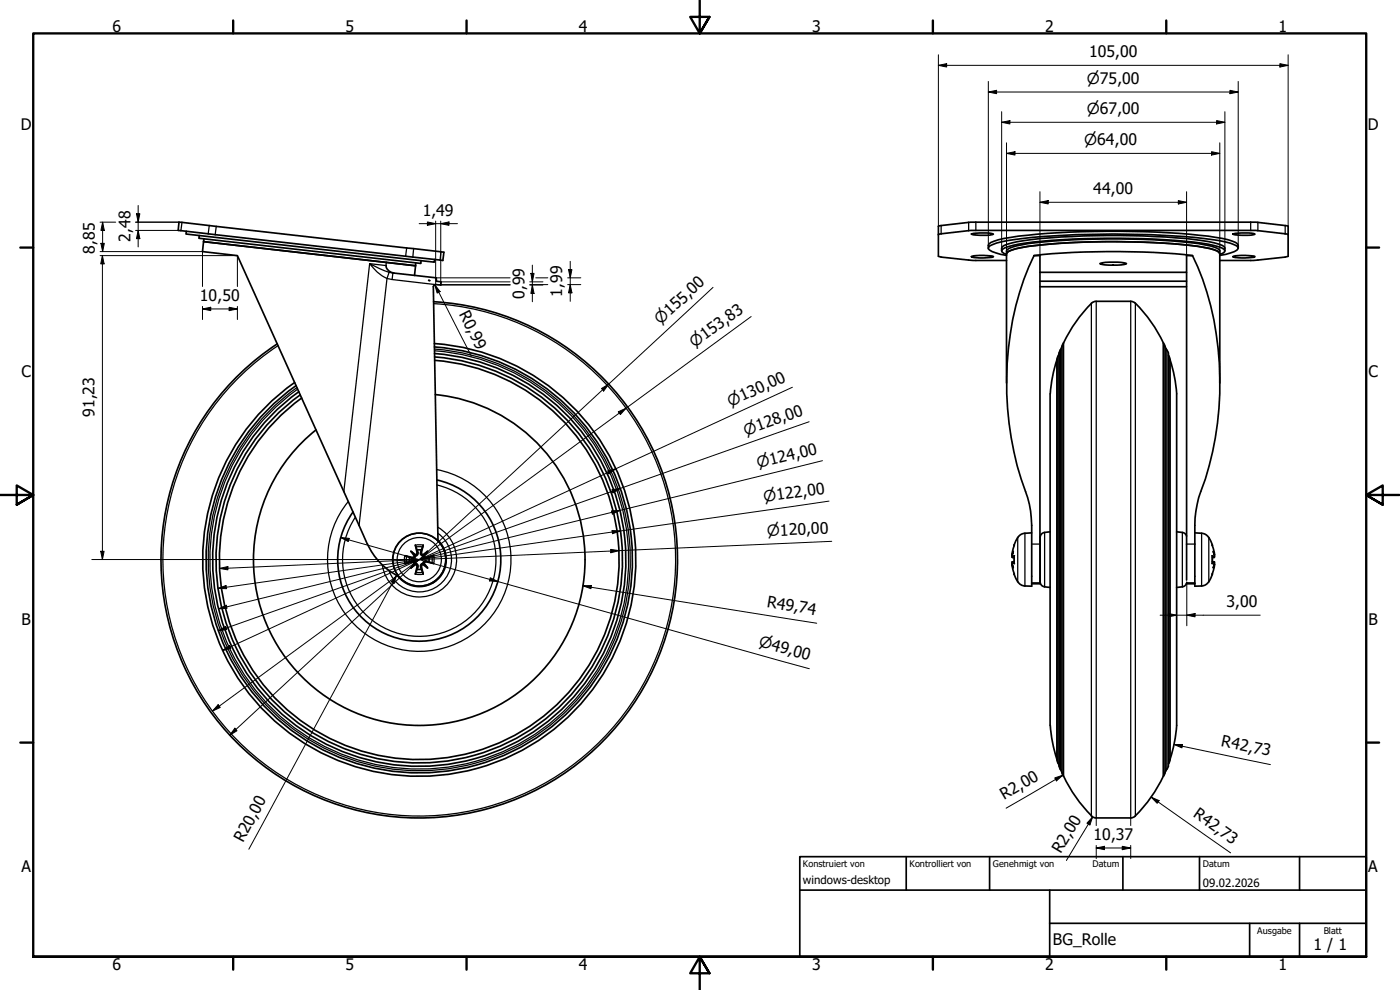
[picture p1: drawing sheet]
<svg xmlns="http://www.w3.org/2000/svg" width="420mm" height="297mm" viewBox="0 0 420 297" stroke-linecap="round" stroke-linejoin="round" font-family="sans-serif">
<!-- layer: Sichtbar schmal (ISO) -->
<g fill="none" stroke="#000" stroke-width=".38">
<path d="M54.6 66.7l-.3 2.5M62.8 67.7l-.3 2.5M64.9 67.9l-.3 2.5M115.8 79.7h.1M115.8 79.7l-4.9-.6-7.7 68.4M116 78.7l-.2 1M122 74.4l-.3 2.5M124.1 74.6l-.2 2.5M132.3 75.6l-.2 2.4M282.4 67.7v2.5M290.7 66.7v2.5M292.9 66.7v2.4"/>
<path d="M375.3 66.7v2.4M377.5 66.7v2.5M385.7 67.7v2.5M116.1 83.6l-8.3 74.1M116.1 83.6l1.6 .3M116.8 81.7l1.1 .2-.2 2 13 1.5M116.8 81.7l-5.9-2.6a13.3 13.3 0 0 0 5.2 4.5M116.8 81.7l-.7 1.9M130.1 91.1a76.9 76.9 0 0 1 67.5 104.4 76.9 76.9 0 0 1-120 32.4 76.9 76.9 0 0 1 5.8-124.2M327.5 91v153.8M329 90.4v155M339.3 90.4v155"/>
<path d="M340.7 91v153.8M130.4 104.7a63.3 63.3 0 0 1 54.6 85.9 63.3 63.3 0 0 1-98 27.4 63.3 63.3 0 0 1 2.1-101.7M130.4 105.2a62.8 62.8 0 0 1 54.1 85.2 62.8 62.8 0 0 1-97.1 27.2 62.8 62.8 0 0 1 1.9-100.8M349.9 104.6v126.7M350.2 105.1v125.6M131.1 140.9a27.5 27.5 0 0 1 20.5 36.6 27.5 27.5 0 0 1-39.5 14.3 27.5 27.5 0 0 1-7.6-41.3M131.1 145.5a23 23 0 0 1 16.3 30.3 23 23 0 0 1-32 12.7 23 23 0 0 1-8.8-33.3M131.4 158.2a11.2 11.2 0 0 1 .7 19 11.2 11.2 0 0 1-17.4-7.6M131.4 160a9.7 9.7 0 0 1 .3 15.6 9.7 9.7 0 0 1-15-4.4M313.5 159.8v16.3M354.8 159.8v16.3M121.5 166.8v2.3"/>
<path d="M122.1 166.9v2M123.6 168.3l.2 .3M123.8 167.2l-.2 .3M124.7 172.2h2.3M124.7 163.6h2.3M124.8 171.7h2M124.8 164.1h2M125.2 170l.2 .1M125.4 165.7l-.2 .1M126.2 165.7l.3 .1M126.5 170l-.3 .1M128 167.2v.3"/>
<path d="M128 168.3v.3M129.6 166.9v2M130.1 166.8v2.3M131.4 162a8.2 8.2 0 0 1-.2 12 8.2 8.2 0 0 1-11.9-1.2M303.8 167.2l.6 .1M304.4 168.5l-.6 .1M304.4 163.4v.2M304.4 166.7v2.4M304.4 172.3v.1M305.4 161.3v13.2M307.6 160v15.8M309.6 163.2h2.5"/>
<path d="M309.6 175.1h2.5M309.6 174.9h2.5M356.1 163.2h2.5M356.1 175.1h2.5M356.1 174.9h2.5M360.6 160v15.8M362.8 161.3v13.2M363.8 163.4v.2M363.8 166.7v2.4M363.8 172.3v.1M363.9 168.5l.5 .1M364.4 167.2l-.5 .1"/>
<circle cx="125.8" cy="167.9" r="6.6"/>
<circle cx="125.8" cy="167.9" r="7.9"/>
</g>
<!-- layer: Sichtbar (ISO) -->
<g fill="none" stroke="#000" stroke-width=".51">
<path d="M53.7 66.7l79.5 9-.3 2.5-79.4-9.1zM55.9 69.4l-.1 .8 74.6 8.5v-.9M59.8 70.7l-.1 .8 66.6 7.5 .1-.8M61.2 71.7l-.1 .8 63.6 7.2 .1-.8M115.9 79.7a2.32 2.32 0 0 0 2.4 2.3M281.6 70.4l9.7-1.3h85.6l9.7 1.3M291.5 70.2a15.5 15.5 0 0 1 6.6 .1 15.8 15.8 0 0 1-6.6-.1zM291.5 77a14.5 14.5 0 0 1 6.6-.1 9 9 0 0 1-5 .4zM296.6 74.5l.2-1.3a12.7 12.7 0 0 1 6.5-2 257 257 0 0 1 61.6 0 14.9 14.9 0 0 1 6.5 2l.2 1.3M300.6 75.3v-.8a3.6 3.6 0 0 1 3.1-1.6 175.1 175.1 0 0 1 35.8-2.2 151.4 151.4 0 0 1 25 2.2l2.9 1.1 .2 1.3M302.1 76.4l-1.4-.8-.1-.4a4.3 4.3 0 0 1 3.3-1.6 161.8 161.8 0 0 1 32-2.1 154 154 0 0 1 28.4 2.1 4.3 4.3 0 0 1 3.3 1.6l-.1 .4-1.4 .8M302.1 76.6a11 11 0 0 1-5.5-1.9l.1-.5a7.2 7.2 0 0 1 3.8-1.6 212.9 212.9 0 0 1 41.1-2.3 131.3 131.3 0 0 1 27.6 2.6l2 .9 .3 .4v.5a6 6 0 0 1-3.6 1.6l-1.8 .3"/>
<path d="M302.1 78.2h-10.1l-10.3-1.3v-9.1l9.6-1.1h85.6l9.6 1.1v9.1l-10.4 1.3h-10M302.3 75.7l1.3-.7a83.8 83.8 0 0 1 20.6-2.3 213.8 213.8 0 0 1 37.1 1.5 9 9 0 0 1 4.6 1.5l.2 .4-.2-.4a19 19 0 0 0-8.6-2.1 220.6 220.6 0 0 0-50.6 .7 10.3 10.3 0 0 0-4.4 1.4l-.2 .4zM310.3 76.7a233.6 233.6 0 0 1 47.6 0M310.3 76.7a92.1 92.1 0 0 0-7.5 50.3 88.8 88.8 0 0 0 5.6 22.3 38.3 38.3 0 0 1 1.2 13.9v12.7a4.7 4.7 0 0 1-3.4-.6l-.7-.7M310.3 76.7h1.8v98.4h-2.5M330.1 79.1a18.2 18.2 0 0 1 8 0 18.2 18.2 0 0 1-8 0zM357.9 76.7a92.1 92.1 0 0 1 7.5 50.3 92.3 92.3 0 0 1-5.7 22.3 33.4 33.4 0 0 0-1.1 8.4v18.2a4.7 4.7 0 0 0 3.4-.6l1-1.2 .9-1.9M357.9 76.7h-1.8v97.3M370 77a14.7 14.7 0 0 1 6.6-.1v.2a15.8 15.8 0 0 1-6.6-.1zM370 70.2a15.5 15.5 0 0 1 6.6 .1 15.8 15.8 0 0 1-6.6-.1zM117.9 81.9l13 1.5v1l1.5 .2-.1 .9-1.6-.1-.7 .6M124.4 82.7l.3-3-63.6-7.2-.3 3 10.4 1.2 39 86.5"/>
<path d="M128.7 84.1l.3 .1M130 86l1.4 76.2M130.1 90.5a77.5 77.5 0 0 1 68.1 105.2 77.5 77.5 0 0 1-121 32.6 77.5 77.5 0 0 1 6-125.1M312.1 81.7h44M312.1 86h44M312.1 84.4h44M339.3 90.4l.8 .2 .6 .4M339.3 90.4h-10.7a3 3 0 0 0-1.9 1.5 42.7 42.7 0 0 0-7.5 11M340.7 91a42.7 42.7 0 0 1 8.4 11.9M130.4 103.1a65 65 0 0 1 56.1 88.1 65 65 0 0 1-100.6 28 65 65 0 0 1 2.5-104.4M130.4 104.1a64 64 0 0 1 55.2 86.7 64 64 0 0 1-99 27.6 64 64 0 0 1 2.3-102.7M130.4 106.1a62 62 0 0 1 53.3 84 62 62 0 0 1-95.7 26.9 62 62 0 0 1 1.7-99.5"/>
<path d="M130.4 107.1a61 61 0 0 1 52.4 82.6 61 61 0 0 1-94.1 26.6 61 61 0 0 1 1.4-97.8M130.4 108.1a60 60 0 0 1 51.4 81.2 60 60 0 0 1-92.4 26.2 60 60 0 0 1 1.1-96.1M130.6 118.4a49.8 49.8 0 0 1 41.7 67.2 49.8 49.8 0 0 1-75.8 22.5 49.8 49.8 0 0 1-1.7-79.1M302.1 114.9v-39.6a3.8 3.8 0 0 1 3-1.5 157.1 157.1 0 0 1 30.8-2.1 149.9 149.9 0 0 1 27.3 2.1l2.2 .7 .7 .8v39.6M315.2 118.2v99.5M317.2 107.9v120l-1.3-5.1-.7-5.2M317.5 106.9v122l-.3-1M317.5 106.9l-1.6 6-.7 5.2M317.9 105.9l-.4 1M318.3 104.9v126l-.4-1v-124zM318.7 103.9v128l.5 1M318.7 103.9l.5-1v130"/>
<path d="M318.7 103.9l-.4 1M349.1 102.9v130a42.7 42.7 0 0 1-8.4 11.9M349.2 102.9l.4 1M349.6 103.9l.3 .6M349.6 103.9v128l-.5 1M349.9 104.6l.7 1.3v124l-.7 1.4M350.6 106.5v122.8M350.8 106.9l1.7 6.1 .6 5.1v99.6l-.6 5.1-1.4 5.1 .1-120M131.1 144a24.5 24.5 0 0 1 17.7 32.4 24.5 24.5 0 0 1-34.5 13.1 24.5 24.5 0 0 1-8.4-35.9M309.6 159.9a5 5 0 0 0-3.4 .6l-.7 .8M315.2 159.6l-1.7 .2a1.49 1.49 0 0 0-1.3 1.4M353.1 159.6l1.7 .2"/>
<path d="M354.8 159.8l1 .4 .3 .7M358.6 159.9a5 5 0 0 1 3.4 .6l.8 .8 1.1 2.3M110.3 163.2a20 20 0 0 0 9.3 9.7M122.9 167.3v1.2M122.9 168.5l-1.4 .6 2.3-.5 .6 .4M122.9 168.5l.5-.1a.86 .86 0 0 1 1.3 .6M123.3 165.4l1.4 1.4M124.4 166.9l-.6 .3-2.3-.5 1.4 .6M124.4 169l.4 .3M124.4 169l-1.1 1.4 1.5-1.1M124.7 169a1.06 1.06 0 0 1 .5 1.8M124.7 166.8a1.06 1.06 0 0 1-1.8 .5"/>
<path d="M124.7 169l-1.4 1.4M124.8 169.3l.3 .3 .1 .4-.5 2.3 .5-1.5M124.8 166.5l-.4 .4M124.8 166.5l-1.5-1.1 1.1 1.5M125.2 170.8h1.2M125.2 165l-.5-1.4 .5 2.2-.1 .4-.3 .3M125.2 165l.1 .5a.86 .86 0 0 1-.6 1.3M126.4 165l.6-1.4-.5 2.2 .1 .4 .3 .3M126.4 165l-.1 .5a.86 .86 0 0 0 .6 1.3M126.4 165h-1.2M126.9 169.3l-.3 .3-.1 .4 .5 2.3-.6-1.5M126.9 166.5l.4 .4"/>
<path d="M126.9 166.5l1.4-1.1-1 1.5M126.9 169a1.06 1.06 0 0 0-.5 1.8M126.9 166.8a1.06 1.06 0 0 0 1.8 .5M126.9 169l1.4 1.4M127.3 166.9l.2 .3h.5l2.2-.5-1.5 .6M127.3 169l-.4 .3M127.3 169l1 1.4-1.4-1.1M128.3 165.4l-1.4 1.4M128.7 168.5l1.5 .6-2.2-.5h-.5l-.2 .4M128.7 168.5l-.4-.1a.86 .86 0 0 0-1.4 .6M128.7 167.3v1.2M130.9 174.1l-1.3 .9"/>
<path d="M303.7 169.3l.7 3 1 2.3M303.7 166.5l.4-1.1-.4 1.5 .1 .3 .6-.5v2.4l-.7-.5 .4 1.8-.4-1.1M303.7 169.3h.1M303.7 166.5h.1M303.8 167.2l.6 .1M304.4 163.6v.1M304.4 172.1v.1M304.4 168.5l-.6 .1M305.4 161.3l-1 2.2-.7 3M312.1 173.4h.1M312.1 162.4h.1M312.2 174.6a1.49 1.49 0 0 0 1.3 1.5l1.7 .2"/>
<path d="M312.2 161.3v13.2M354.8 176.1l-1.7 .2M356.1 175l2.5 .1M356.1 174.8l-.3 .7-1 .6M363.8 163.6l.7 2.9M363.9 163.6v.1M363.9 172.1v.1M363.9 168.5l.5 .1M364.4 169.3h.1M364.4 166.5h.1M364.4 167.2l-.5 .1M364.5 166.5l-.4-1.1 .4 1.5-.1 .3-.6-.5v2.4l.7-.5-.4 1.8 .4-1.1"/>
<path d="M364.5 169.3l-.7 3M317.5 228.9l.4 1M318.3 230.9l.4 1M319.2 232.9a42.7 42.7 0 0 0 8.4 11.9M349.9 231.2l-.3 .7M351.2 227.9l-.4 1M327.5 244.8l.7 .5 .8 .1h10.3M340.7 244.8l-.6 .5-.8 .1"/>
<circle cx="125.8" cy="167.9" r="8"/>
</g>
<!-- layer: Rahmen (ISO) -->
<g fill="none" stroke="#000" stroke-width=".7">
<path d="M70 6.1v3.9M140 6.1v3.9M210 0v10l-2.9-4.9h5.8l-2.9 4.9 2.9-4.9M280 6.1v3.9M350 6.1v3.9M6.1 74.3h3.9M410 74.3h3.9M0 148.5h10l-5-2.8v5.7l5-2.9-5 2.9M420 148.5h-10l5-2.8v5.7l-5-2.9 5 2.9M6.1 222.8h3.9M410 222.8h3.9M10 287.1v-277.1h400v277.1h-400h400"/>
<path d="M70 287.1v3.8M140 287.1v3.8M212.9 292l-2.9-4.9 2.9 4.9h-5.8l2.9-4.9v9.9M280 287.1v3.8M350 287.1v3.8"/>
</g>
<!-- layer: Titel (ISO) -->
<path d="M240 257h170v30.1h-170zM272 257v10.1M297 257v10.1M337 257v10.1M360 257v10.1M390 257v10.1M240 267.1h170M315 277h95M315 267.1v20M375 277v10.1M390 277v10.1" fill="none" stroke="#000" stroke-width=".51"/>
<g fill="none" stroke="#000" stroke-width=".3">
<path d="M281.6 19.6l2.5-.5v1zM281.6 19.6h105M281.6 16.4v51.5M384.1 19.1l2.5 .5-2.5 .5zM386.6 16.4v51.5M296.6 27.6l2.5-.5v1zM296.6 27.6h75M296.6 24.4v49.2M300.6 36.7l2.5-.5v1zM300.6 36.7h67M300.6 33.5v41M365.1 36.2l2.5 .5-2.5 .5z"/>
<path d="M367.6 33.5v41M369.1 27.1l2.5 .5-2.5 .5zM371.6 24.4v49.2M302.1 46l2.5-.5v1zM302.1 46h64M302.1 42.8v32.5M312.1 57.5v19.2M356.1 57.5v19.2M363.6 45.5l2.5 .5-2.5 .5zM366.1 42.8v32.5M30 76.7h41.2v9.3M30 75.5h30.8v10.5"/>
<path d="M30 66.7h4.7M30.3 73h1l-.5 2.5zM30.7 76.7l.5 2.5h-1zM30.7 76.7v91.2M30.8 66.7l.5 2.4h-1zM30.8 66.7v8.8M40.7 66.7h13M40.7 69.1h12.8M41 64.1h1l-.5 2.6zM41.5 69.1l.5 2.5h-1zM41.5 61.6v12.5M125.8 67.1h11.5"/>
<path d="M128.3 66.6l2.4 .5-2.4 .5zM130.7 66.3l.2 19.1M132.3 67.1l2.4-.5v1zM132.3 66.3v19.2h20.8M159.8 79.6v10.9M171.1 78.4v12M312.1 60.7l2.5-.5v1zM312.1 60.7h44M353.6 60.2l2.5 .5-2.5 .5zM60.8 92.7l2.4-.5v1zM60.8 92.7h10.4M60.8 91.9v4"/>
<path d="M68.8 92.2l2.4 .5-2.4 .5zM71.2 91.9v4M130.5 85.5l1.6 2-.9 .4zM130.5 85.5l11 21.4M130.9 83.4h22.2M131.6 85.4h21.5M132.4 84.6h20.7M159 84.6h3.9M159 85.5h3.9M159 85.4h5.4M159.3 82h1l-.5 2.6zM159.8 85.5l.5 2.6h-1z"/>
<path d="M160.8 83.4h3.6M170.4 83.4h3.9M170.4 85.4h3.9M170.6 80.9h1l-.5 2.5zM171.1 85.4l.5 2.5h-1zM214 86.2l-145 134.4M225.4 95l-161.6 118.3M180.5 116.6l2.2-1.4-1.5 2.1zM237.8 116.2l-171 79M185.5 123.6l2.4-1.1-1.7 1.9zM242.8 126.5l-177.3 62.8M246.8 138.2l-181.2 44.5"/>
<path d="M182.4 141.3l2.4-.7-2 1.6zM183.5 153.3l2.6-.2-2.3 1.1zM183.6 146.9l2.6-.4-2.2 1.4zM183.6 159.2l2.6 .1-2.4 .8zM248.8 150.4l-183.3 26.1M27.6 167.9h98.3M30.2 165.4h1l-.5 2.5zM65.5 176.5l2.3-.8 .2 .9zM65.9 170.5l2.5-.5v1zM102.2 161.3l2.6 .2-.3 1zM102.2 161.3l140.7 39.3M119 172.6l-.8 2.5-.8-.6z"/>
<path d="M119 172.6l-44.3 82.2M147.1 173.3l2.3 1.2-2.5-.2zM174.9 175.8l2.6-.1-.1 .9zM174.9 175.8l70.2 11.2M183.3 164.8l2.5 .4-2.5 .6zM249.6 162.4l-183.7 8.1M356.2 174.5v13.3M65.5 189.3l2.2-1.4 .3 1zM65.6 182.7l2.3-1.1 .2 .9zM66.8 195.2l2.1-1.5 .4 .8zM348.2 184.6h30M350.6 184.1l2.5 .5-2.5 .5z"/>
<path d="M356.2 184.6l2.4-.5v1zM65.5 211.4l.6 .9-2.3 1zM70.5 218.5l.6 .8-2.1 1.3zM316.5 233.4l2.5-.8-1.9 1.7zM319 232.6l-17.1 9.9M345.5 239.2l2.4 1-.6 .8zM345.5 239.2l23.8 16.7M352.4 223.4h2.5l-.2 1zM352.4 223.4l28.9 6M327.9 245.1l-.8 2.4-.9-.5zM327.9 245.1l-7.9 13.1M329 254.4l2.5-.5v1z"/>
<path d="M329 254.4h10.3M329 245.4v2.3M329 253.7v3.9M336.8 253.9l2.5 .5-2.5 .5zM339.3 245.4v2.3M339.3 253.7v3.9"/>
</g>
<g fill="#000">
<path d="M281.6 19.6l2.5-.5v1zM296.6 27.6l2.5-.5v1zM300.6 36.7l2.5-.5v1zM365.1 36.2l2.5 .5-2.5 .5zM369.1 27.1l2.5 .5-2.5 .5zM384.1 19.1l2.5 .5-2.5 .5zM302.1 46l2.5-.5v1zM363.6 45.5l2.5 .5-2.5 .5zM30.3 73h1l-.5 2.5zM30.7 76.7l.5 2.5h-1zM30.8 66.7l.5 2.4h-1zM41 64.1h1l-.5 2.6z"/>
<path d="M41.5 69.1l.5 2.5h-1zM128.3 66.6l2.4 .5-2.4 .5zM132.3 67.1l2.4-.5v1zM312.1 60.7l2.5-.5v1zM353.6 60.2l2.5 .5-2.5 .5zM60.8 92.7l2.4-.5v1zM68.8 92.2l2.4 .5-2.4 .5zM130.5 85.5l1.6 2-.9 .4zM159.3 82h1l-.5 2.6zM159.8 85.5l.5 2.6h-1zM170.6 80.9h1l-.5 2.5zM171.1 85.4l.5 2.5h-1z"/>
<path d="M180.5 116.6l2.2-1.4-1.5 2.1zM185.5 123.6l2.4-1.1-1.7 1.9zM182.4 141.3l2.4-.7-2 1.6zM183.5 153.3l2.6-.2-2.3 1.1zM183.6 146.9l2.6-.4-2.2 1.4zM30.2 165.4h1l-.5 2.5zM65.5 176.5l2.3-.8 .2 .9zM65.9 170.5l2.5-.5v1zM102.2 161.3l2.6 .2-.3 1zM119 172.6l-.8 2.5-.8-.6zM147.1 173.3l2.3 1.2-2.5-.2zM174.9 175.8l2.6-.1-.1 .9z"/>
<path d="M183.3 164.8l2.5 .4-2.5 .6zM183.6 159.2l2.6 .1-2.4 .8zM65.5 189.3l2.2-1.4 .3 1zM65.6 182.7l2.3-1.1 .2 .9zM66.8 195.2l2.1-1.5 .4 .8zM350.6 184.1l2.5 .5-2.5 .5zM356.2 184.6l2.4-.5v1zM65.5 211.4l.6 .9-2.3 1zM70.5 218.5l.6 .8-2.1 1.3zM316.5 233.4l2.5-.8-1.9 1.7zM352.4 223.4h2.5l-.2 1zM327.9 245.1l-.8 2.4-.9-.5z"/>
<path d="M329 254.4l2.5-.5v1zM336.8 253.9l2.5 .5-2.5 .5zM345.5 239.2l2.4 1-.6 .8z"/>
</g>
<g font-size="4.8">
<text x="33.7" y="9.6">6</text>
<text x="103.7" y="9.6">5</text>
<text x="173.7" y="9.6">4</text>
<text x="243.7" y="9.6">3</text>
<text x="313.7" y="9.6">2</text>
<text x="383.7" y="9.6">1</text>
<text x="326.8" y="17.2">105,00</text>
<text x="6.2" y="38.9">D</text>
<text x="410.5" y="38.9">D</text>
<text x="328.1" y="58.3">44,00</text>
<text x="126.9" y="64.7">1,49</text>
<text x="28.4" y="76.1" transform="rotate(-90 28.4 76.1)">8,85</text>
<text x="39.1" y="72.6" transform="rotate(-90 39.1 72.6)">2,48</text>
<text x="157.4" y="89.7" transform="rotate(-90 157.4 89.7)">0,99</text>
<text x="168.7" y="89.1" transform="rotate(-90 168.7 89.1)">1,99</text>
<text x="60" y="90.3">10,50</text>
<text x="137.7" y="94.2" transform="rotate(63 137.7 94.2)">R0,99</text>
<text x="6.4" y="113.1">C</text>
<text x="410.7" y="113.1">C</text>
<text x="28.4" y="125.1" transform="rotate(-90 28.4 125.1)">91,23</text>
<text x="230" y="182.2" transform="rotate(9 230 182.2)">R49,74</text>
<text x="368.1" y="182.2">3,00</text>
<text x="6.4" y="187.4">B</text>
<text x="410.7" y="187.4">B</text>
<text x="366.3" y="223.8" transform="rotate(12 366.3 223.8)">R42,73</text>
<text x="301.4" y="240.1" transform="rotate(-30 301.4 240.1)">R2,00</text>
<text x="357.9" y="244.9" transform="rotate(35 357.9 244.9)">R42,73</text>
<text x="73" y="253" transform="rotate(-62 73 253)">R20,00</text>
<text x="318.4" y="256.3" transform="rotate(-59 318.4 256.3)">R2,00</text>
<text x="328.2" y="252">10,37</text>
<text x="6.4" y="261.7">A</text>
<text x="410.7" y="261.7">A</text>
<text x="316" y="283.5">BG_Rolle</text>
<text x="394.2" y="285">1 / 1</text>
<text x="33.7" y="290.9">6</text>
<text x="103.7" y="290.9">5</text>
<text x="173.7" y="290.9">4</text>
<text x="243.7" y="290.9">3</text>
<text x="313.7" y="290.9">2</text>
<text x="383.7" y="290.9">1</text>
</g>
<g font-size="4.6">
<text x="326.1" y="25.3">⌀75,00</text>
<text x="326.1" y="34.3">⌀67,00</text>
<text x="325.4" y="43.6">⌀64,00</text>
<text x="198.2" y="97.6" transform="rotate(-43 198.2 97.6)">⌀155,00</text>
<text x="208.5" y="104.4" transform="rotate(-36 208.5 104.4)">⌀153,83</text>
<text x="219.3" y="122.1" transform="rotate(-25 219.3 122.1)">⌀130,00</text>
<text x="223.8" y="130.7" transform="rotate(-20 223.8 130.7)">⌀128,00</text>
<text x="227.5" y="140.5" transform="rotate(-14 227.5 140.5)">⌀124,00</text>
<text x="229.4" y="150.7" transform="rotate(-8 229.4 150.7)">⌀122,00</text>
<text x="230.3" y="160.8" transform="rotate(-3 230.3 160.8)">⌀120,00</text>
<text x="227.5" y="193.9" transform="rotate(16 227.5 193.9)">⌀49,00</text>
</g>
<g font-size="3.4">
<text x="241" y="265.4">windows-desktop</text>
<text x="361" y="266">09.02.2026</text>
</g>
<g font-size="2.7">
<text x="241" y="260.1">Konstruiert von</text>
<text x="273" y="260.1">Kontrolliert von</text>
<text x="298" y="260.1">Genehmigt von</text>
<text x="327.9" y="260">Datum</text>
<text x="361" y="260">Datum</text>
<text x="377.3" y="280.1">Ausgabe</text>
<text x="397.3" y="280.1">Blatt</text>
</g>
</svg>
